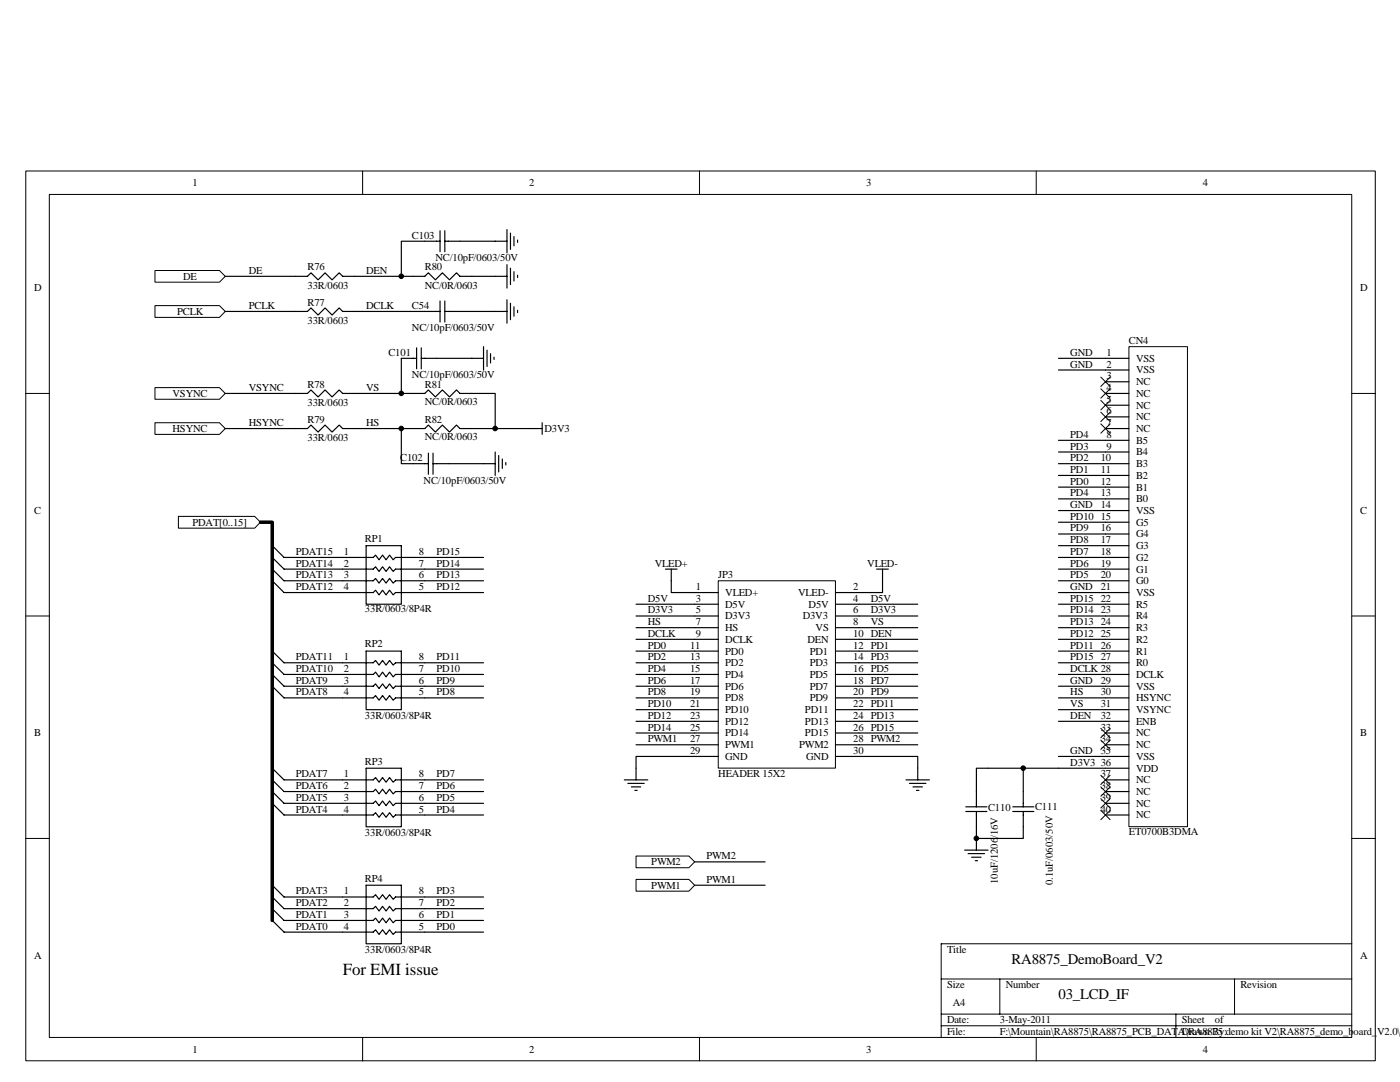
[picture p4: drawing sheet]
<svg xmlns="http://www.w3.org/2000/svg" width="279mm" height="216mm" viewBox="0 0 279 216" stroke-linecap="round" stroke-linejoin="round" font-family="sans-serif">
<g fill="none" stroke="#000" stroke-width=".2">
<path d="M5.1 34.1h269.4v177.6h-269.4zM9.8 38.8h260v168.2h-260zM72.4 34.1v4.7M139.6 34.1v4.7M206.8 34.1v4.7M5.1 78.5h4.7M269.8 78.5h4.7M5.1 122.9h4.7M269.8 122.9h4.7M5.1 167.3h4.7M269.8 167.3h4.7M187.8 195.3h82"/>
<path d="M199.5 195.3v7.1M246.4 195.3v7.1M269.8 188.3h-82v18.7M72.4 207v4.7M139.6 207v4.7M187.8 202.4h82M187.8 204.7h82M206.8 207v4.7M234.7 202.4v4.6"/>
</g>
<g fill="#fff" stroke="#000" stroke-width=".2">
<path d="M30.9 84.3h12.9l1.2 1.2-1.2 1.2h-12.9z" fill-rule="evenodd"/>
<path d="M30.9 77.3h12.9l1.2 1.2-1.2 1.2h-12.9z" fill-rule="evenodd"/>
<path d="M30.9 61h12.9l1.2 1.1-1.2 1.2h-12.9z" fill-rule="evenodd"/>
<path d="M30.9 54h12.9l1.2 1.1-1.2 1.2h-12.9z" fill-rule="evenodd"/>
</g>
<g fill="none" stroke="#000" stroke-width=".23">
<path d="M45 55.1h16.4l.7-.7 1.4 1.4 1.4-1.4 1.4 1.4 1.4-1.4 .7 .7h16.4l.7-.7 1.4 1.4 1.4-1.4 1.4 1.4 1.4-1.4 .7 .7h9.4M101.2 52.8v4.7M101.2 59.8v4.7M101.9 53.5v3.3M102.6 54.2v1.9M103.3 54.9v.5M45 62.1h16.4l.7-.7 1.4 1.5 1.4-1.5 1.4 1.5 1.4-1.5 .7 .7h19.4M45 78.5h16.4l.7-.7 1.4 1.4 1.4-1.4 1.4 1.4 1.4-1.4 .7 .7h16.4l.7-.7 1.4 1.4 1.4-1.4 1.4 1.4 1.4-1.4 .7 .7h7v7h9.4M87.8 60v4.3M88.8 62.1h12.4M88.8 60v4.3M101.9 60.5v3.3"/>
<path d="M102.6 61.2v1.9M103.3 61.9v.5M45 85.5h16.4l.7-.7 1.4 1.4 1.4-1.4 1.4 1.4 1.4-1.4 .7 .7h16.4l.7-.7 1.4 1.4 1.4-1.4 1.4 1.4 1.4-1.4 .7 .7h7M108.2 84.3v2.4"/>
</g>
<path d="M35.6 103h15.2l1.2 1.2-1.2 1.2h-15.2z" fill-rule="evenodd" fill="#fff" stroke="#000" stroke-width=".2"/>
<g fill="none" stroke="#000" stroke-width=".23">
<path d="M54.3 108.9l2.4 2.3h17.8l.5-.4 .6 .9 .7-.9 .7 .9 .7-.9 .8 .9 .4-.5h17.6M54.3 111.2l2.4 2.4h17.8l.5-.5 .6 .9 .7-.9 .7 .9 .7-.9 .8 .9 .4-.4h17.6M54.3 113.6l2.4 2.3h17.8l.5-.5 .6 1 .7-1 .7 1 .7-1 .8 1 .4-.5h17.6M54.3 115.9l2.4 2.3h17.8l.5-.4 .6 .9 .7-.9 .7 .9 .7-.9 .8 .9 .4-.5h17.6M73.1 108.9h7v11.7h-7zM54.3 129.9l2.4 2.3h17.8l.5-.4 .6 .9 .7-.9 .7 .9 .7-.9 .8 .9 .4-.5h17.6M54.3 132.2l2.4 2.4h17.8l.5-.5 .6 1 .7-1 .7 1 .7-1 .8 1 .4-.5h17.6M54.3 134.6l2.4 2.3h17.8l.5-.4 .6 .9 .7-.9 .7 .9 .7-.9 .8 .9 .4-.5h17.6M54.3 136.9l2.4 2.4h17.8l.5-.5 .6 .9 .7-.9 .7 .9 .7-.9 .8 .9 .4-.4h17.6M73.1 129.9h7v11.7h-7zM54.3 153.3l2.4 2.3h17.8l.5-.4 .6 .9 .7-.9 .7 .9 .7-.9 .8 .9 .4-.5h17.6M54.3 155.6l2.4 2.3h17.8l.5-.4 .6 .9 .7-.9 .7 .9 .7-.9 .8 .9 .4-.5h17.6"/>
<path d="M54.3 157.9l2.4 2.4h17.8l.5-.5 .6 1 .7-1 .7 1 .7-1 .8 1 .4-.5h17.6M73.1 153.3h7v11.7h-7zM54.3 160.3l2.4 2.3h17.8l.5-.4 .6 .9 .7-.9 .7 .9 .7-.9 .8 .9 .4-.5h17.6M54.3 176.6l2.4 2.4h17.8l.5-.5 .6 1 .7-1 .7 1 .7-1 .8 1 .4-.5h17.6M54.3 179l2.4 2.3h17.8l.5-.5 .6 1 .7-1 .7 1 .7-1 .8 1 .4-.5h17.6M73.1 176.6h7v11.7h-7zM54.3 181.3l2.4 2.4h17.8l.5-.5 .6 .9 .7-.9 .7 .9 .7-.9 .8 .9 .4-.4h17.6M54.3 183.7l2.4 2.3h17.8l.5-.5 .6 1 .7-1 .7 1 .7-1 .8 1 .4-.5h17.6"/>
</g>
<path d="M52 104.2h2.3v79.5" fill="none" stroke="#000" stroke-width=".7"/>
<path d="M126.9 170.8h10.6l1.1 1.2-1.1 1.1h-10.6z" fill-rule="evenodd" fill="#fff" stroke="#000" stroke-width=".2"/>
<g fill="none" stroke="#000" stroke-width=".23">
<path d="M132.8 113.6h2.3M134 113.6v4.6h4.6M174.9 113.6h2.4M176.1 113.6v4.6h-4.7M126.9 125.2h11.7M126.9 127.6h11.7M126.9 129.9h11.7M126.9 132.2h11.7M126.9 134.6h11.7M126.9 136.9h11.7M126.9 139.3h11.7M171.4 125.2h11.8"/>
<path d="M171.4 127.6h11.8M171.4 129.9h11.8M171.4 132.2h11.8M171.4 134.6h11.8M171.4 136.9h11.8M171.4 122.9h11.8M171.4 139.3h11.8M124.6 155.6h4.7M125.3 156.3h3.3M126 157h1.9M126.7 157.7h.5M126.9 141.6h11.7"/>
<path d="M126.9 143.9h11.7M126.9 146.3h11.7M126.9 148.6h11.7M126.9 153.3v2.3M171.4 141.6h11.8M171.4 143.9h11.8M171.4 146.3h11.8M171.4 148.6h11.8M180.8 155.6h4.7M181.5 156.3h3.3M182.2 157h1.9M182.9 157.7h.5"/>
<path d="M183.2 153.3v2.3M138.6 172h14.1"/>
</g>
<path d="M225.3 69.2h11.7v95.8h-11.7z" fill="#fff"/>
<g fill="none" stroke="#000" stroke-width=".2">
<path d="M219.7 75.2l1.9 1.9M219.7 77.6l1.9 1.8M219.7 79.9l1.9 1.9M221.6 75.2l-1.9 1.9M221.6 77.6l-1.9 1.8M221.6 79.9l-1.9 1.9M225.3 69.2h11.7v95.8h-11.7zM219.7 82.3l1.9 1.8M219.7 84.6l1.9 1.8M221.6 82.3l-1.9 1.8M221.6 84.6l-1.9 1.8M219.7 159.4l1.9 1.8"/>
<path d="M219.7 157l1.9 1.9M219.7 154.7l1.9 1.8M219.7 147.7l1.9 1.8M219.7 145.3l1.9 1.9M221.6 159.4l-1.9 1.8M221.6 157l-1.9 1.9M221.6 154.7l-1.9 1.8M221.6 147.7l-1.9 1.8M221.6 145.3l-1.9 1.9M219.7 161.7l1.9 1.9M221.6 161.7l-1.9 1.9"/>
</g>
<g fill="none" stroke="#000" stroke-width=".23">
<path d="M211.2 71.5h14.1M211.2 73.8h14.1M220.6 76.2h4.7M220.6 78.5h4.7M211.2 87.9h14.1M211.2 90.2h14.1M211.2 94.9h14.1M211.2 97.2h14.1M211.2 99.5h14.1M211.2 92.5h14.1M220.6 80.9h4.7M220.6 83.2h4.7"/>
<path d="M220.6 85.5h4.7M211.2 101.9h14.1M211.2 104.2h14.1M211.2 106.6h14.1M211.2 108.9h14.1M211.2 111.2h14.1M211.2 113.6h14.1M211.2 115.9h14.1M211.2 118.2h14.1M211.2 120.6h14.1M211.2 122.9h14.1M211.2 125.2h14.1"/>
<path d="M211.2 127.6h14.1M211.2 129.9h14.1M211.2 132.2h14.1M211.2 134.6h14.1M211.2 136.9h14.1M211.2 139.3h14.1M211.2 141.6h14.1M211.2 143.9h14.1M211.2 150.9h14.1M211.2 153.3h14.1M220.6 146.3h4.7M220.6 148.6h4.7"/>
<path d="M220.6 155.6h4.7M220.6 157.9h4.7M220.6 160.3h4.7M220.6 162.6h4.7"/>
</g>
<path d="M126.9 175.5h10.6l1.1 1.1-1.1 1.2h-10.6z" fill-rule="evenodd" fill="#fff" stroke="#000" stroke-width=".2"/>
<path d="M126.9 120.6h11.7M126.9 122.9h11.7M171.4 120.6h11.8M138.6 150.9h-11.7v2.4M171.4 150.9h11.8v2.4M138.6 176.6h14.1" fill="none" stroke="#000" stroke-width=".23"/>
<path d="M143.4 115.9h23.3v37.4h-23.3z" fill="#fff"/>
<path d="M143.3 115.9h23.4v37.4h-23.4z" fill="none" stroke="#000" stroke-width=".2"/>
<g fill="none" stroke="#000" stroke-width=".23">
<path d="M87.8 48.1h-7.7v7M87.8 46v4.2M88.8 48.1h12.4M88.8 46v4.2M101.2 45.8v4.7M101.9 46.5v3.3M102.6 47.2v1.9M103.3 47.9v.5M83.1 71.5h-3v7M83.1 69.4v4.2M84.1 71.5h12.4M84.1 69.4v4.2"/>
<path d="M96.5 69.2v4.6M97.2 69.9v3.2M97.9 70.6v1.8M98.6 71.3v.4M80.1 85.5v7h5.4M85.5 90.4v4.2M86.4 92.5h12.4M86.4 90.4v4.2M98.8 90.2v4.7M99.5 90.9v3.3M100.2 91.6v1.9M100.9 92.3v.5"/>
<path d="M138.6 118.2h4.7M166.8 118.2h4.6M138.6 120.6h4.7M138.6 122.9h4.7M138.6 125.2h4.7M138.6 127.6h4.7M138.6 129.9h4.7M138.6 132.2h4.7M138.6 134.6h4.7M138.6 136.9h4.7M138.6 139.3h4.7M166.8 120.6h4.6"/>
<path d="M166.8 122.9h4.6M166.8 125.2h4.6M166.8 127.6h4.6M166.8 129.9h4.6M166.8 132.2h4.6M166.8 134.6h4.6M166.8 136.9h4.6M166.8 139.3h4.6M138.6 141.6h4.7M138.6 143.9h4.7M138.6 146.3h4.7M138.6 148.6h4.7"/>
<path d="M138.6 150.9h4.7M166.8 141.6h4.6M166.8 143.9h4.6M166.8 146.3h4.6M166.8 148.6h4.6M166.8 150.9h4.6M204.2 153.3v7.7M211.2 153.3h-16.3v7.7M192.5 169.6h4.7M192.7 161.9h4.3M192.7 161h4.3M193.2 170.3h3.3"/>
<path d="M193.9 171h1.9M194.6 171.7h.5M194.9 161.9v7.7M202.1 161.9h4.2M202.1 161h4.2M204.2 161.9v5.4h-9.3"/>
</g>
<g fill="#000" stroke="#000" stroke-width=".2">
<circle cx="80.1" cy="55.1" r=".46"/>
<circle cx="80.1" cy="78.5" r=".46"/>
<circle cx="80.1" cy="85.5" r=".46"/>
<circle cx="98.8" cy="85.5" r=".46"/>
<circle cx="204.2" cy="153.3" r=".46"/>
<circle cx="194.8" cy="167.3" r=".46"/>
</g>
<text font-size="3.4" x="68.4" y="194.6">For EMI issue</text>
<g font-size="3">
<text x="201.9" y="192.3">RA8875_DemoBoard_V2</text>
<text x="211.2" y="199.3">03_LCD_IF</text>
</g>
<g font-size="2.1">
<text x="38.4" y="37.1">1</text>
<text x="105.6" y="37.1">2</text>
<text x="172.8" y="37.1">3</text>
<text x="240.1" y="37.1">4</text>
<text x="82.2" y="47.6">C103</text>
<text x="61.4" y="54">R76</text>
<text x="84.8" y="54">R80</text>
<text x="86.9" y="52.1">NC/10pF/0603/50V</text>
<text x="6.8" y="58.1">D</text>
<text x="36.5" y="55.8">DE</text>
<text x="49.7" y="54.7">DE</text>
<text x="61.4" y="57.7">33R/0603</text>
<text x="73.1" y="54.7">DEN</text>
<text x="84.8" y="57.7">NC/0R/0603</text>
<text x="271.4" y="58.1">D</text>
<text x="35.4" y="62.8">PCLK</text>
<text x="49.7" y="61.7">PCLK</text>
<text x="61.4" y="61">R77</text>
<text x="61.4" y="64.7">33R/0603</text>
<text x="73.1" y="61.7">DCLK</text>
<text x="82.2" y="61.7">C54</text>
<text x="77.5" y="71">C101</text>
<text x="82.2" y="66.1">NC/10pF/0603/50V</text>
<text x="213.6" y="71">GND</text>
<text x="220.9" y="71">1</text>
<text x="225.3" y="68.7">CN4</text>
<text x="61.4" y="77.3">R78</text>
<text x="82.2" y="75.4">NC/10pF/0603/50V</text>
<text x="84.8" y="77.3">R81</text>
<text x="213.6" y="73.3">GND</text>
<text x="220.9" y="73.3">2</text>
<text x="220.9" y="75.7">3</text>
<text x="226.7" y="72.2">VSS</text>
<text x="226.7" y="74.5">VSS</text>
<text x="226.7" y="76.9">NC</text>
<text x="34.4" y="79.2">VSYNC</text>
<text x="49.7" y="78">VSYNC</text>
<text x="61.4" y="81">33R/0603</text>
<text x="73.1" y="78">VS</text>
<text x="84.8" y="80.8">NC/0R/0603</text>
<text x="220.9" y="78">4</text>
<text x="220.9" y="80.3">5</text>
<text x="220.9" y="82.7">6</text>
<text x="226.7" y="79.2">NC</text>
<text x="226.7" y="81.5">NC</text>
<text x="226.7" y="83.9">NC</text>
<text x="34.4" y="86.2">HSYNC</text>
<text x="49.7" y="85">HSYNC</text>
<text x="61.4" y="84.3">R79</text>
<text x="61.4" y="88.1">33R/0603</text>
<text x="73.1" y="85">HS</text>
<text x="84.8" y="84.3">R82</text>
<text x="84.8" y="87.8">NC/0R/0603</text>
<text x="108.7" y="86.2">D3V3</text>
<text x="213.6" y="89.7">PD3</text>
<text x="213.6" y="87.4">PD4</text>
<text x="220.9" y="85">7</text>
<text x="220.9" y="87.4">8</text>
<text x="220.9" y="89.7">9</text>
<text x="226.7" y="86.2">NC</text>
<text x="226.7" y="88.5">B5</text>
<text x="79.9" y="92">C102</text>
<text x="213.6" y="94.4">PD1</text>
<text x="213.6" y="92">PD2</text>
<text x="219.7" y="94.4">11</text>
<text x="219.7" y="92">10</text>
<text x="226.7" y="90.9">B4</text>
<text x="226.7" y="95.5">B2</text>
<text x="226.7" y="93.2">B3</text>
<text x="84.5" y="96.5">NC/10pF/0603/50V</text>
<text x="213.6" y="99">PD4</text>
<text x="213.6" y="96.7">PD0</text>
<text x="213.6" y="101.4">GND</text>
<text x="219.7" y="96.7">12</text>
<text x="219.7" y="99">13</text>
<text x="219.7" y="101.4">14</text>
<text x="226.7" y="97.9">B1</text>
<text x="226.7" y="100.2">B0</text>
<text x="6.8" y="102.6">C</text>
<text x="38.4" y="104.9">PDAT[0..15]</text>
<text x="213.6" y="106">PD9</text>
<text x="213.6" y="103.7">PD10</text>
<text x="219.7" y="103.7">15</text>
<text x="219.7" y="106">16</text>
<text x="226.7" y="102.6">VSS</text>
<text x="226.7" y="104.9">G5</text>
<text x="226.7" y="107.2">G4</text>
<text x="271.4" y="102.6">C</text>
<text x="59" y="110.7">PDAT15</text>
<text x="59" y="113.1">PDAT14</text>
<text x="68.6" y="110.7">1</text>
<text x="68.6" y="113.1">2</text>
<text x="72.8" y="108.2">RP1</text>
<text x="83.6" y="110.7">8</text>
<text x="83.6" y="113.1">7</text>
<text x="87.1" y="110.7">PD15</text>
<text x="87.1" y="113.1">PD14</text>
<text x="130.7" y="113.1">VLED+</text>
<text x="173.1" y="113.1">VLED-</text>
<text x="213.6" y="113.1">PD6</text>
<text x="213.6" y="110.7">PD7</text>
<text x="213.6" y="108.4">PD8</text>
<text x="219.7" y="108.4">17</text>
<text x="219.7" y="110.7">18</text>
<text x="219.7" y="113.1">19</text>
<text x="226.7" y="109.6">G3</text>
<text x="226.7" y="111.9">G2</text>
<text x="59" y="115.4">PDAT13</text>
<text x="59" y="117.7">PDAT12</text>
<text x="68.6" y="115.4">3</text>
<text x="68.6" y="117.7">4</text>
<text x="83.6" y="115.4">6</text>
<text x="83.6" y="117.7">5</text>
<text x="87.1" y="115.4">PD13</text>
<text x="87.1" y="117.7">PD12</text>
<text x="138.9" y="117.7">1</text>
<text x="143.3" y="115.4">JP3</text>
<text x="144.7" y="118.9">VLED+</text>
<text x="159.3" y="118.9">VLED-</text>
<text x="170.3" y="117.7">2</text>
<text x="213.6" y="115.4">PD5</text>
<text x="213.6" y="117.7">GND</text>
<text x="219.7" y="115.4">20</text>
<text x="219.7" y="117.7">21</text>
<text x="226.7" y="114.2">G1</text>
<text x="226.7" y="116.6">G0</text>
<text x="226.7" y="118.9">VSS</text>
<text x="72.8" y="122.2">33R/0603/8P4R</text>
<text x="129.3" y="120.1">D5V</text>
<text x="129.3" y="122.4">D3V3</text>
<text x="129.3" y="124.8">HS</text>
<text x="138.9" y="120.1">3</text>
<text x="138.9" y="122.4">5</text>
<text x="138.9" y="124.8">7</text>
<text x="144.7" y="121.2">D5V</text>
<text x="144.7" y="123.6">D3V3</text>
<text x="144.7" y="125.9">HS</text>
<text x="160.2" y="123.6">D3V3</text>
<text x="161.4" y="121.2">D5V</text>
<text x="162.8" y="125.9">VS</text>
<text x="170.3" y="120.1">4</text>
<text x="170.3" y="122.4">6</text>
<text x="170.3" y="124.8">8</text>
<text x="173.8" y="120.1">D5V</text>
<text x="173.8" y="122.4">D3V3</text>
<text x="173.8" y="124.8">VS</text>
<text x="213.6" y="124.8">PD13</text>
<text x="213.6" y="122.4">PD14</text>
<text x="213.6" y="120.1">PD15</text>
<text x="219.7" y="120.1">22</text>
<text x="219.7" y="122.4">23</text>
<text x="219.7" y="124.8">24</text>
<text x="226.7" y="121.2">R5</text>
<text x="226.7" y="123.6">R4</text>
<text x="226.7" y="125.9">R3</text>
<text x="59" y="131.8">PDAT11</text>
<text x="68.6" y="131.8">1</text>
<text x="72.8" y="129.2">RP2</text>
<text x="83.6" y="131.8">8</text>
<text x="87.1" y="131.8">PD11</text>
<text x="129.3" y="129.4">PD0</text>
<text x="129.3" y="131.8">PD2</text>
<text x="129.3" y="127.1">DCLK</text>
<text x="137.7" y="129.4">11</text>
<text x="137.7" y="131.8">13</text>
<text x="138.9" y="127.1">9</text>
<text x="144.7" y="128.2">DCLK</text>
<text x="144.7" y="130.6">PD0</text>
<text x="161.1" y="128.2">DEN</text>
<text x="161.6" y="130.6">PD1</text>
<text x="170.3" y="129.4">12 PD1</text>
<text x="170.3" y="131.8">14 PD3</text>
<text x="170.3" y="127.1">10 DEN</text>
<text x="213.6" y="129.4">PD11</text>
<text x="213.6" y="127.1">PD12</text>
<text x="213.6" y="131.8">PD15</text>
<text x="219.7" y="127.1">25</text>
<text x="219.7" y="129.4">26</text>
<text x="219.7" y="131.8">27</text>
<text x="226.7" y="128.2">R2</text>
<text x="226.7" y="130.6">R1</text>
<text x="59" y="134.1">PDAT10</text>
<text x="59" y="136.4">PDAT9</text>
<text x="68.6" y="134.1">2</text>
<text x="68.6" y="136.4">3</text>
<text x="83.6" y="134.1">7</text>
<text x="83.6" y="136.4">6</text>
<text x="87.1" y="134.1">PD10</text>
<text x="87.1" y="136.4">PD9</text>
<text x="129.3" y="134.1">PD4</text>
<text x="129.3" y="136.4">PD6</text>
<text x="137.7" y="134.1">15</text>
<text x="137.7" y="136.4">17</text>
<text x="144.7" y="132.9">PD2</text>
<text x="144.7" y="135.3">PD4</text>
<text x="144.7" y="137.6">PD6</text>
<text x="161.6" y="132.9">PD3</text>
<text x="161.6" y="135.3">PD5</text>
<text x="161.6" y="137.6">PD7</text>
<text x="170.3" y="134.1">16 PD5</text>
<text x="170.3" y="136.4">18 PD7</text>
<text x="213.6" y="134.1">DCLK 28</text>
<text x="213.6" y="136.4">GND</text>
<text x="219.7" y="136.4">29</text>
<text x="226.7" y="132.9">R0</text>
<text x="226.7" y="135.3">DCLK</text>
<text x="226.7" y="137.6">VSS</text>
<text x="59" y="138.8">PDAT8</text>
<text x="68.6" y="138.8">4</text>
<text x="72.8" y="143.4">33R/0603/8P4R</text>
<text x="83.6" y="138.8">5</text>
<text x="87.1" y="138.8">PD8</text>
<text x="129.3" y="138.8">PD8</text>
<text x="129.3" y="141.1">PD10</text>
<text x="129.3" y="143.4">PD12</text>
<text x="137.7" y="138.8">19</text>
<text x="137.7" y="141.1">21</text>
<text x="137.7" y="143.4">23</text>
<text x="144.7" y="139.9">PD8</text>
<text x="144.7" y="142.3">PD10</text>
<text x="160.7" y="142.3">PD11</text>
<text x="161.6" y="139.9">PD9</text>
<text x="170.3" y="138.8">20 PD9</text>
<text x="170.3" y="141.1">22 PD11</text>
<text x="170.3" y="143.4">24 PD13</text>
<text x="213.6" y="141.1">VS</text>
<text x="213.6" y="138.8">HS</text>
<text x="213.6" y="143.4">DEN</text>
<text x="219.7" y="138.8">30</text>
<text x="219.7" y="141.1">31</text>
<text x="219.7" y="143.4">32</text>
<text x="226.7" y="139.9">HSYNC</text>
<text x="226.7" y="142.3">VSYNC</text>
<text x="6.8" y="146.9">B</text>
<text x="129.3" y="145.8">PD14</text>
<text x="129.3" y="148.1">PWM1</text>
<text x="137.7" y="145.8">25</text>
<text x="137.7" y="148.1">27</text>
<text x="144.7" y="144.6">PD12</text>
<text x="144.7" y="146.9">PD14</text>
<text x="144.7" y="149.3">PWM1</text>
<text x="159.5" y="149.3">PWM2</text>
<text x="160.7" y="144.6">PD13</text>
<text x="160.7" y="146.9">PD15</text>
<text x="170.3" y="148.1">28 PWM2</text>
<text x="170.3" y="145.8">26 PD15</text>
<text x="219.7" y="145.8">33</text>
<text x="219.7" y="148.1">34</text>
<text x="226.7" y="144.6">ENB</text>
<text x="226.7" y="146.9">NC</text>
<text x="226.7" y="149.3">NC</text>
<text x="271.4" y="146.9">B</text>
<text x="59" y="155.1">PDAT7</text>
<text x="68.6" y="155.1">1</text>
<text x="72.8" y="152.5">RP3</text>
<text x="83.6" y="155.1">8</text>
<text x="87.1" y="155.1">PD7</text>
<text x="137.7" y="150.5">29</text>
<text x="143.3" y="155.1">HEADER 15X2</text>
<text x="144.7" y="151.6">GND</text>
<text x="160.9" y="151.6">GND</text>
<text x="170.3" y="150.5">30</text>
<text x="213.6" y="152.8">D3V3</text>
<text x="213.6" y="150.5">GND</text>
<text x="219.7" y="150.5">35</text>
<text x="219.7" y="152.8">36</text>
<text x="219.7" y="155.1">37</text>
<text x="226.7" y="151.6">VSS</text>
<text x="226.7" y="153.9">VDD</text>
<text x="59" y="157.5">PDAT6</text>
<text x="59" y="159.8">PDAT5</text>
<text x="68.6" y="157.5">2</text>
<text x="68.6" y="159.8">3</text>
<text x="83.6" y="157.5">7</text>
<text x="83.6" y="159.8">6</text>
<text x="87.1" y="157.5">PD6</text>
<text x="87.1" y="159.8">PD5</text>
<text x="197.2" y="161.9">C110</text>
<text x="206.6" y="161.7">C111</text>
<text x="219.7" y="157.5">38</text>
<text x="219.7" y="159.8">39</text>
<text x="226.7" y="156.3">NC</text>
<text x="226.7" y="158.6">NC</text>
<text x="226.7" y="161">NC</text>
<text x="59" y="162.1">PDAT4</text>
<text x="68.6" y="162.1">4</text>
<text x="72.8" y="166.8">33R/0603/8P4R</text>
<text x="83.6" y="162.1">5</text>
<text x="87.1" y="162.1">PD4</text>
<text x="219.7" y="162.1">40</text>
<text x="225.3" y="166.6">ET0700B3DMA</text>
<text x="226.7" y="163.3">NC</text>
<text x="130" y="172.7">PWM2</text>
<text x="141" y="171.5">PWM2</text>
<text x="59" y="178.5">PDAT3</text>
<text x="68.6" y="178.5">1</text>
<text x="72.8" y="175.9">RP4</text>
<text x="83.6" y="178.5">8</text>
<text x="87.1" y="178.5">PD3</text>
<text x="130" y="177.3">PWM1</text>
<text x="141" y="176.1">PWM1</text>
<text x="199.1" y="176.4" transform="rotate(-90 199.1 176.4)">10uF/1206/16V</text>
<text x="210.1" y="176.6" transform="rotate(-90 210.1 176.6)">0.1uF/0603/50V</text>
<text x="59" y="180.8">PDAT2</text>
<text x="59" y="183.2">PDAT1</text>
<text x="59" y="185.5">PDAT0</text>
<text x="68.6" y="180.8">2</text>
<text x="68.6" y="183.2">3</text>
<text x="68.6" y="185.5">4</text>
<text x="83.6" y="180.8">7</text>
<text x="83.6" y="183.2">6</text>
<text x="83.6" y="185.5">5</text>
<text x="87.1" y="180.8">PD2</text>
<text x="87.1" y="183.2">PD1</text>
<text x="87.1" y="185.5">PD0</text>
<text x="6.8" y="191.3">A</text>
<text x="72.8" y="190.2">33R/0603/8P4R</text>
<text x="189" y="190.2">Title</text>
<text x="271.4" y="191.3">A</text>
<text x="189" y="197.2">Size</text>
<text x="200.7" y="197.2">Number</text>
<text x="247.6" y="197.2">Revision</text>
<text x="190.2" y="200.7">A4</text>
<text x="189" y="204.2">Date:</text>
<text x="189" y="206.5">File:</text>
<text x="199.5" y="204.2">3-May-2011</text>
<text x="199.5" y="206.5">F:\Mountain\RA8875\RA8875_PCB_DATA\RA8875 demo kit V2\RA8875_demo_board_V2.0\</text>
<text x="235.8" y="204.2">Sheet</text>
<text x="235.8" y="206.5">Drawn By:</text>
<text x="242.4" y="204.2">of</text>
<text x="38.4" y="210">1</text>
<text x="105.6" y="210">2</text>
<text x="172.8" y="210">3</text>
<text x="240.1" y="210">4</text>
</g>
</svg>
